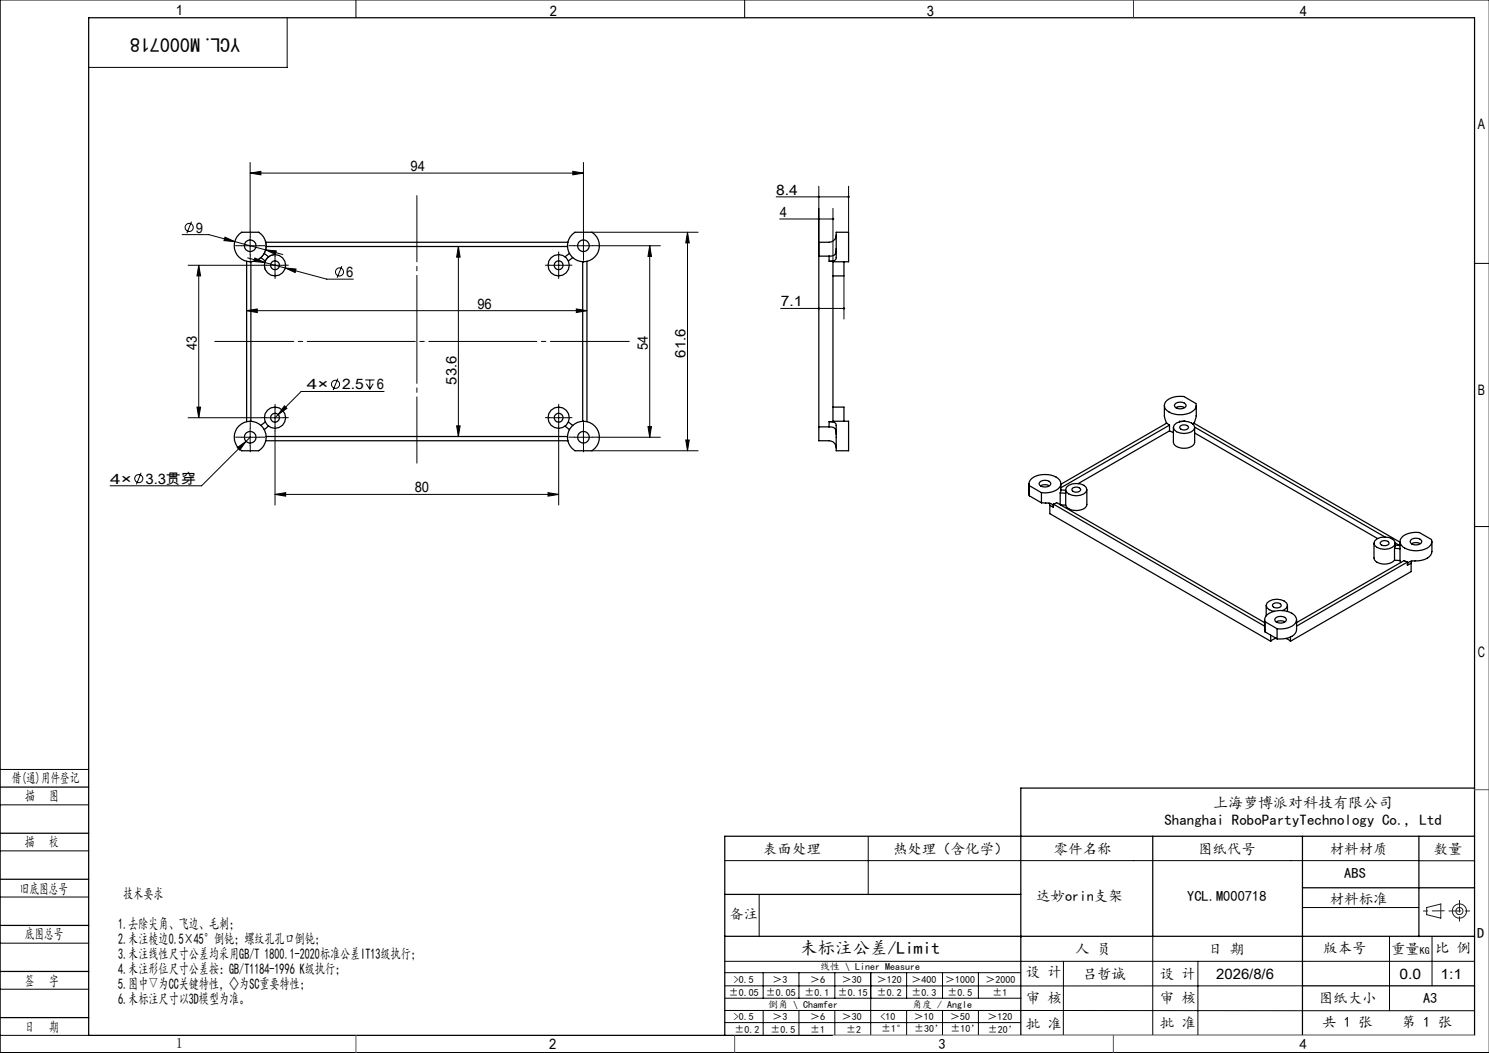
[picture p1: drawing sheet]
<svg xmlns="http://www.w3.org/2000/svg" width="420mm" height="297mm" viewBox="0 0 420 297" stroke-linecap="round" stroke-linejoin="round" font-family="sans-serif">
<g fill="none" stroke="#000" stroke-width=".28">
<path d="M100.4 0v5M210 0v5M420 0h-419.9v297h419.9M81 5v14h-56M70.6 48.8l3-.5v1zM70.6 45.8v19.4M70.6 48.8h94M161.6 48.3l3 .5-3 .5zM164.6 45.8v19.4M218.9 55.5h20.5M231 52.5v19.7M235 58.8v14.9"/>
<path d="M239.4 52.5v13M51.4 66.2h7.5l7.3 2M53.1 74.8h20.7M54 62.5l-1.3 3.3M56.1 74.8l.5 3h-1zM56.1 74.8v43M63.5 66.9l2.7 1.3-3-.3zM66.2 68.2l8.7 2.3M68.1 69.3h5M69.8 72.7l10.7 2.9M70.6 66.8v5M71.9 72.8l2.8 1.2-3.1-.2z"/>
<path d="M74.8 67.9a4.5 4.5 0 0 1-4.2 5.9M74.9 70.5l3 .3-.2 1zM74.9 70.5l4.9 1.3M75.1 74.8h5M77.6 71.8a3 3 0 0 0-2.6 4.5M77.6 72.3v5M80.5 75.6l3 .3-.2 1zM80.5 75.6l11.7 3.1h7.5M96.4 75.1l-1.3 3.2M129.3 69.5l.5 3h-1zM129.3 69.5v53.6M155.1 74.8h5"/>
<path d="M157.6 72.3v5M162.1 69.3h5M164.6 66.8v5M167 65.5h29.9M168.7 69.3h17.6M183.3 69.3l.5 3h-1zM183.3 69.3v54M193.9 65.5l.5 3h-1zM193.9 65.5v61.6M219.9 61.8h15.1M238.1 77.8v12.2M415.9 74.3h4.1"/>
<path d="M69.6 87.6l3-.5v1.1zM69.6 87.6h96M162.6 87.1l3 .5-3 .6zM220.2 87h17.9M53.1 117.8h20.7M55.6 114.8h1l-.5 3zM75.1 117.8h5M77.6 115.3v5M78.5 116.9l-.9 .9M80.2 114.5l.7 .7-2.4 1.7zM95.3 106.8l-1.3 3.2M103 107.2h2.6"/>
<path d="M103.3 108.2l1 1.6M104.3 107.2v2.6M105.3 108.2l-1 1.6M108.3 110.4h-23.4l-6.4 6.5M155.1 117.8h5M157.6 115.3v5M39.8 133.3l-1.3 3.3M66.9 126.3l2.5-1.8-1.8 2.5zM68.1 123.3h5M70.6 123.3l-13.7 13.7h-25.9M70.6 120.8v5M77.6 139.4l3-.4v.9z"/>
<path d="M77.6 121.6v20.8M77.6 139.4h80M128.8 120.1h1l-.5 3zM154.6 139l3 .4-3 .5zM157.6 121.6v20.8M162.1 123.3h5M164.6 120.8v5M167 127.1h29.9M168.7 123.3h17.6M182.8 120.3h1l-.5 3zM193.4 124.1h1l-.5 3zM415.9 148.5h4.1"/>
<path d="M0 217h25M0 227h25M0 240h25M244.9 236v16.3M0 253h25M204.4 242.7h195.8M214.1 252.4v11.8M367.4 256h32.8M400.2 242.8h15.7M0 266h25M0 279h25M204.4 271.1h211.5"/>
<path d="M204.4 278.1h163M204.4 274.4h83.5M215.3 274.4v7.1M225.4 274.4v7.1M235.5 274.4v7.1M245.6 274.4v17.6M255.7 274.4v7.1M265.9 274.4v7.1M276 274.4v7.1M300 271.1l-.1 21M325.2 264.1v27.9M337.9 271.1v20.9"/>
<path d="M391.9 264.1v21M403.9 264.1v14M0 292h25M204.4 285l211.5 .1M204.4 288.4h83.5M204.5 281.5h83.5M215.3 285v7M225.4 285v7M235.5 285v7M255.7 285v7M265.9 285v7M276 285v7"/>
<path d="M287.9 292h128"/>
<circle cx="53.4" cy="64.2" r="1.15"/>
<circle cx="95.8" cy="76.7" r="1.14"/>
<circle cx="94.6" cy="108.4" r="1.15"/>
<circle cx="39.1" cy="135" r="1.15"/>
</g>
<g fill="none" stroke="#191924" stroke-width=".28">
<path d="M402.4 256l4-1v4l-4-1z"/>
<circle cx="411.7" cy="257" r="1"/>
<circle cx="411.7" cy="257" r="2"/>
</g>
<path d="M117.6 55.2v75.4" fill="none" stroke="#000" stroke-width=".28" stroke-dasharray="30.5 1.3 1.3 1.3" stroke-dashoffset="11.8"/>
<path d="M177.5 96.3h-116.9" fill="none" stroke="#000" stroke-width=".28" stroke-dasharray="30.5 1.3 1.3 1.3" stroke-dashoffset="8.2"/>
<g fill="none" stroke="#000" stroke-width=".28" stroke-dasharray="30.5 1.3 1.3 1.3">
<path d="M68.1 69.3h-1.7M70.6 66.8v-1.6M70.6 71.8v1.7M73.1 69.3h1.6M75.1 74.8h-1.3M77.6 72.3v-1.2M77.6 77.3v1.3M80.1 74.8h1.2M155.1 74.8h-1.3M157.6 72.3v-1.2M157.6 77.3v1.3M160.1 74.8h1.2"/>
<path d="M162.1 69.3h-1.7M164.6 66.8v-1.6M164.6 71.8v1.7M167.1 69.3h1.6M75.1 117.8h-1.3M77.6 115.3v-1.2M80.1 117.8h1.2M155.1 117.8h-1.3M157.6 115.3v-1.2M160.1 117.8h1.2M68.1 123.3h-1.7M70.6 120.8v-1.6"/>
<path d="M70.6 125.8v1.7M73.1 123.3h1.6M77.6 120.3v1.3M157.6 120.3v1.3M162.1 123.3h-1.7M164.6 120.8v-1.6M164.6 125.8v1.7M167.1 123.3h1.6"/>
</g>
<g fill="none" stroke="#000" stroke-width=".35">
<path d="M25 5h390.9v287h-390.9zM67.4 66.1l.8-.6h4.8a4.5 4.5 0 0 1 1.2 6.5 4.5 4.5 0 0 1-6.5 .7 4.5 4.5 0 0 1-.3-6.6zM69.6 73.7v45.2M70.8 73.8v45M73.6 72.7l1.2 .9M74.5 71.5l1.2 .9M75 68.3h85.2M75.1 69.5h85M160.6 71.5l-1.2 .9M161.4 66.1l.8-.6h4.8a4.5 4.5 0 0 1 1.2 6.5 4.5 4.5 0 0 1-6.5 .7 4.5 4.5 0 0 1-.3-6.6zM161.5 72.7l-1.2 .9M164.4 73.8v45"/>
<path d="M165.6 73.7v45.2M231 72.2h2.9M231 72.2v48.2M233.9 72.2v1.5h1v45.2h-1v1.5M234 73.7l1.1-.1a.92 .92 0 0 0 .8-.9v-7.2h3.5v8.3h-4.5M235.9 66.3a2.01 2.01 0 0 1-2 2h-2.9v3.9M235.9 70.1a1.65 1.65 0 0 1-.4 1.7 1.65 1.65 0 0 1-1.6 .4M238.1 73.8v4h-3.2M74.8 119l-1.2 1M160.3 119l1.2 1M234.9 118.8h4.5v8.3h-3.5v-5.6a2.29 2.29 0 0 0-.5-2.3l-1.4-.3M234.9 114.8h3.2v4"/>
<path d="M328.4 114.4v3l.6 2M329.2 112.9a6.4 6.4 0 0 1 4.7-1.1l3.4 2a2.32 2.32 0 0 1-1.9 2.8 6.4 6.4 0 0 1-6.6-1.2 1.79 1.79 0 0 1 .4-2.5zM329.9 119.9l-.8-.6-29.9 17.3M329.9 119.9l-30.7 17.7M329.9 119.9v1.6M331.2 119.9a4.2 4.2 0 0 1 5.6 0l.2 .6a2.62 2.62 0 0 1-3 1.8 2.62 2.62 0 0 1-3-1.8zM331.4 114a2.04 2.04 0 0 1 3.2 .4 1.92 1.92 0 0 1-3.3 0zM332.7 118.8h1.5M332.7 118.8v.2M334.1 114.9a2.48 2.48 0 0 0-2.4 .1M336.4 119.6l.3-.3 58.2 33.6M337.4 114.4v3l-.6 2"/>
<path d="M67.4 120.2a4.5 4.5 0 0 1 6.7 .3 4.5 4.5 0 0 1-1.1 6.6h-4.8a4.5 4.5 0 0 1-.8-6.9zM75 124.3h85.2M75.1 123.1h85M75.7 120.2l-1.2 1M159.4 120.2l1.2 1M161.4 120.2a4.5 4.5 0 0 1 6.7 .3 4.5 4.5 0 0 1-1.1 6.6h-4.8a4.5 4.5 0 0 1-.8-6.9zM231 120.4v3.9h2.9a1.98 1.98 0 0 1 2 2M231 120.4h2.9M233.9 120.4a1.66 1.66 0 0 1 2 2.2M290.2 136.4v2.9M290.3 139.3v.5M290.3 137a2.31 2.31 0 0 1 1.9-2.7 6.4 6.4 0 0 1 6.7 1.1 1.88 1.88 0 0 1-1 2.9l-1.4 .5-2.7 .2"/>
<path d="M290.3 137v2.8M290.3 137l3.5 2M290.3 139.8l3.5 2M293.2 136.1a2.04 2.04 0 0 1 3.2 .3 1.92 1.92 0 0 1-3.3 0zM293.8 139v2.8M295.9 137a2.55 2.55 0 0 0-2.4 0M299 139v3.3M299 139l1.6 .1M299.2 136.4v2.2l-.2 .4M299.2 138.2l1.4 .1M300.6 138.1v.8M300.6 138.9v3.6"/>
<path d="M300.8 137.4a4.2 4.2 0 0 1 5.6 0l.2 .7a2.64 2.64 0 0 1-3 1.7 2.71 2.71 0 0 1-3-1.7zM302.4 137.8a1.53 1.53 0 0 1 2.4 .3 1.46 1.46 0 0 1-2.5 0zM306.6 138.1v4.2a2.92 2.92 0 0 1-3.5 1.7 2.47 2.47 0 0 1-2.5-1.5M329.9 121.5l1.1 .5M329.9 121.5l-25.8 14.9M331 120.5v4.2a2.69 2.69 0 0 0 3.2 1.7 2.47 2.47 0 0 0 2.8-1.7v-4.2M332.8 120.3a1.59 1.59 0 0 1 2.4 .2 1.43 1.43 0 0 1-2.5 0zM337 122.1l51.6 29.8M337 120.5l53.7 31M293.8 141.8l2.7 .3 .5 .3 .1 .6M295.9 141.9l.2 .6M296.1 142.5v2.4l62.3 36"/>
<path d="M297.1 142.2l1-.4 58.6 33.8M297.1 142.2v.9l-1-.6M297.1 142.2l59.6 34.4M299.1 142.4l1.5 .1M387.6 153.2v4.2a2.73 2.73 0 0 0 3.2 1.7l1.3-.2 1.2-.9M387.8 152.5a4.2 4.2 0 0 1 5.5 0l.3 .7a2.71 2.71 0 0 1-3 1.7 2.71 2.71 0 0 1-3-1.7zM389.4 152.9a1.52 1.52 0 0 1 2.4 .3 1.46 1.46 0 0 1-2.5 0zM393.3 158l1.6 .1M393.3 154.7v3.3M393.3 154.7l1.6 .1M393.5 153.1l1.3 .8M393.6 153.2l-.3 1.5"/>
<path d="M393.6 153.8l1.3 .1M394.9 158.1l.2 .6M394.9 152.7v5.4M395.6 151.3l2.1-.9 2.7-.2 3.4 2a2.31 2.31 0 0 1-1.9 2.7 6.3 6.3 0 0 1-6.6-1.2 1.69 1.69 0 0 1 .3-2.4zM397 158.5l-.9-.4-30.4 17.5M397 158.5l-31.3 18.1M397 158.5v1l1-.6M397.9 152.4a2.04 2.04 0 0 1 3.1 .3 1.89 1.89 0 0 1-3.2 0zM398 158.9v2.3l-34 19.7M398.2 158.3l-.2 .6M400.5 153.3a2.48 2.48 0 0 0-2.3 0M403.9 152.7v2.9a3.2 3.2 0 0 1-2.9 2.4l-3 .3-.6 .3-.4 .7"/>
<path d="M356.7 174.8v2.9M356.7 177.7l.1 .5M356.8 175.4a2.25 2.25 0 0 1 1.9-2.8 6.4 6.4 0 0 1 6.7 1.2 1.89 1.89 0 0 1-1 2.8l-1.5 .6-2.7 .1M356.8 175.4l3.4 1.9M356.8 175.4v2.8M356.8 178.2l3.4 2M357.2 170.7v3M358.4 179.1v1.8M359 170.5a1.58 1.58 0 0 1 2.4 .2 1.4 1.4 0 0 1-2.5 0zM359.7 174.4a2.04 2.04 0 0 1 3.2 .4 1.92 1.92 0 0 1-3.3 0zM360.2 177.3v2.9M361.6 172.2l1.3-.8 .2-.7a2.71 2.71 0 0 0-2.9-1.7 2.71 2.71 0 0 0-3 1.7 2.31 2.31 0 0 0 2.2 1.7"/>
<path d="M362.4 175.3a2.7 2.7 0 0 0-2.4 .1M363.1 170.7v1.8M364 179.7v1.2M365.7 174.8v2.9a2.59 2.59 0 0 1-2.4 2.2l-1.3 .3h-1.8M359.9 180l-1.5 .9M362.7 180.1l1.3 .8M0 222h25M0 235h25M325.2 235.9v28.2M367.4 235.9v56.1M400.2 235.9v28.3M415.9 235.9h-211.5v56.1"/>
<path d="M415.9 222.3h-128v69.7M0 248h25M204.4 252.3h83.5M367.4 250.4h48.5M0 261h25M0 274h25M204.4 264.1h211.5M367.4 278.1h48.5M0 287h25"/>
<circle cx="70.6" cy="69.3" r="1.66"/>
<circle cx="77.6" cy="74.8" r="3"/>
<circle cx="77.6" cy="74.8" r="1.25"/>
<circle cx="157.6" cy="74.8" r="3"/>
<circle cx="157.6" cy="74.8" r="1.24"/>
<circle cx="164.6" cy="69.3" r="1.65"/>
<circle cx="77.6" cy="117.8" r="3"/>
<circle cx="77.6" cy="117.8" r="1.26"/>
<circle cx="157.6" cy="117.8" r="3"/>
<circle cx="157.6" cy="117.8" r="1.25"/>
<circle cx="70.6" cy="123.3" r="1.66"/>
<circle cx="164.6" cy="123.3" r="1.65"/>
</g>
<path d="M407.4 256.9l-5.9 .1M408.7 256.9h6M411.7 253.9v6" fill="none" stroke="#191924" stroke-width=".28" stroke-dasharray="6.3 1.3 1.3 1.3" stroke-dashoffset="3"/>
<path d="M235 292h180.9" fill="none" stroke="#c0c0c0" stroke-width=".28"/>
<path d="M319.7 0v5M415.9 222.7h4.1M100.4 292v5M207.2 292v5M314 292v5" fill="none" stroke="#00f" stroke-width=".28"/>
<path d="M406.4 255h.1" fill="none" stroke="#0ff" stroke-width=".28"/>
<g fill="#000">
<path d="M129.3 69.5l.5 3h-1zM128.8 120.1h1l-.5 3zM183.3 69.3l.5 3h-1zM182.8 120.3h1l-.5 3zM193.9 65.5l.5 3h-1zM193.4 124.1h1l-.5 3z"/>
<path d="M69.6 87.6l3-.5v1.1zM162.6 87.1l3 .5-3 .6zM70.6 48.8l3-.5v1zM161.6 48.3l3 .5-3 .5zM74.9 70.5l2.8 1.3 .2-1zM63.5 66.9l-.3 1 3 .3zM71.9 72.8l-.3 1 3.1 .2zM80.5 75.6l2.8 1.3 .2-1zM80.2 114.5l-1.7 2.4 2.4-1.7zM66.9 126.3l.7 .7 1.8-2.5z"/>
<path d="M55.6 114.8h1l-.5 3zM56.1 74.8l.5 3h-1z"/>
<path d="M154.6 139l3 .4-3 .5zM77.6 139.4l3-.4v.9zM234.7 61.5a.34 .34 0 0 0 .1 .6 .34 .34 0 0 0 .5-.3h-.3h.3l-.2-.3zM230.8 61.5l-.2 .3h.4h-.4a.34 .34 0 0 0 .5 .3 .34 .34 0 0 0 .2-.5 .34 .34 0 0 0-.5-.1zM239.1 55.3v.5l.5-.1 .1-.2h-.3h.3l-.1-.2zM230.7 55.3l-.1 .2h.4h-.4a.33 .33 0 0 0 .5 .3 .33 .33 0 0 0 .1-.5 .33 .33 0 0 0-.5 0zM237.8 86.7a.34 .34 0 0 0 .1 .6 .34 .34 0 0 0 .5-.3h-.3h.3l-.2-.3zM230.8 86.7l-.2 .3h.4h-.4a.34 .34 0 0 0 .5 .3 .34 .34 0 0 0 .2-.5 .34 .34 0 0 0-.5-.1z"/>
</g>
<text font-size="5.6" x="67.7" y="10.6" transform="rotate(-180 67.7 10.6)">YCL.M000718</text>
<text font-size="4.9" x="225.7" y="269">未标注公差/Limit</text>
<g font-size="4.2">
<text x="342.2" y="227.9">上海萝博派对科技有限公司</text>
<text x="328.5" y="232.8">Shanghai RoboPartyTechnology Co., Ltd</text>
<text x="34.8" y="253.7">技术要求</text>
<text x="33.4" y="262.1">1.去除尖角、飞边、毛刺；</text>
<text x="33.4" y="266.4">2.未注棱边0.5×45°倒钝；螺纹孔孔口倒钝；</text>
<text x="33.4" y="270.6">3.未注线性尺寸公差均采用GB/T 1800.1-2020标准公差IT13级执行；</text>
<text x="33.4" y="274.8">4.未注形位尺寸公差按：GB/T1184-1996 K级执行；</text>
<text x="33.4" y="279.1">5.图中▽为CC关键特性，◇为SC重要特性；</text>
<text x="33.4" y="283.3">6.未标注尺寸以3D模型为准。</text>
</g>
<g font-size="4.1">
<text x="49.6" y="4.3">1</text>
<text x="155.1" y="4.6">2</text>
<text x="261.4" y="4.6">3</text>
<text x="366.6" y="4.6">4</text>
<text x="416.9" y="36.3">A</text>
<text x="115.8" y="48.2">94</text>
<text x="219" y="54.9">8.4</text>
<text x="55.3" y="65.6">9</text>
<text x="219.9" y="61.2">4</text>
<text x="97.7" y="78.1">6</text>
<text x="134.7" y="87">96</text>
<text x="220.2" y="86.4">7.1</text>
<text x="55.5" y="98.8" transform="rotate(-90 55.5 98.8)">43</text>
<text x="182.7" y="98.8" transform="rotate(-90 182.7 98.8)">54</text>
<text x="193.4" y="100.9" transform="rotate(-90 193.4 100.9)">61.6</text>
<text x="86.6" y="109.8">4×</text>
<text x="96.5" y="109.8">2.5</text>
<text x="106.3" y="109.8">6</text>
<text x="128.7" y="108.5" transform="rotate(-90 128.7 108.5)">53.6</text>
<text x="416.9" y="111.3">B</text>
<text x="31.1" y="136.4">4×</text>
<text x="41" y="136.4">3.3贯穿</text>
<text x="117" y="138.9">80</text>
<text x="416.9" y="185.3">C</text>
<text x="3.3" y="220.9">借(通)用件登记</text>
<text x="7.1" y="226">描</text>
<text x="13.9" y="226">图</text>
<text x="7" y="238.9">描</text>
<text x="13.8" y="238.9">校</text>
<text x="215.3" y="240.8">表面处理</text>
<text x="251.9" y="240.8">热处理（含化学）</text>
<text x="297.3" y="240.8">零件名称</text>
<text x="337.9" y="240.8">图纸代号</text>
<text x="375.1" y="240.8">材料材质</text>
<text x="404.4" y="240.8">数量</text>
<text x="379.2" y="247.6">ABS</text>
<text x="5.6" y="252">旧底图总号</text>
<text x="292.3" y="254.2">达妙orin支架</text>
<text x="334.9" y="254.2">YCL.M000718</text>
<text x="375.1" y="254.9">材料标准</text>
<text x="205.7" y="259.3">备注</text>
<text x="7" y="265">底图总号</text>
<text x="303.3" y="269">人 员</text>
<text x="340.8" y="269">日 期</text>
<text x="373.2" y="268.7">版本号</text>
<text x="392.4" y="269">重量</text>
<text x="404.8" y="268.7">比 例</text>
<text x="416.7" y="264.6">D</text>
<text x="289.3" y="275.5">设 计</text>
<text x="7" y="278">签</text>
<text x="13.8" y="278">字</text>
<text x="305.4" y="276">吕哲诚</text>
<text x="327.2" y="276">设 计</text>
<text x="343.1" y="276">2026/8/6</text>
<text x="394.8" y="276">0.0</text>
<text x="406.3" y="276">1:1</text>
<text x="289.3" y="283">审 核</text>
<text x="327.2" y="282.9">审 核</text>
<text x="372" y="283">图纸大小</text>
<text x="401.4" y="283">A3</text>
<text x="7" y="291">日</text>
<text x="13.8" y="291">期</text>
<text x="289.3" y="290.1">批 准</text>
<text x="327.2" y="290">批 准</text>
<text x="373" y="289.8">共 1 张</text>
<text x="395.4" y="289.8">第 1 张</text>
<text x="49.6" y="295.6">1</text>
<text x="154.9" y="296">2</text>
<text x="264.7" y="296">3</text>
<text x="366.6" y="296">4</text>
</g>
<g font-size="2.8">
<text x="400.5" y="269">KG</text>
<text x="231.3" y="273.6">线性 \ Liner Measure</text>
<text x="205.6" y="280.8">±0.05</text>
<text x="207" y="277.2">&gt;0.5</text>
<text x="216" y="280.8">±0.05</text>
<text x="217.9" y="277.2">＞3</text>
<text x="227" y="280.8">±0.1</text>
<text x="228.5" y="277.2">＞6</text>
<text x="236.3" y="280.8">±0.15</text>
<text x="237.5" y="277.2">＞30</text>
<text x="247.4" y="277.2">＞120</text>
<text x="247.4" y="280.8">±0.2</text>
<text x="257.1" y="277.2">＞400</text>
<text x="257.1" y="280.8">±0.3</text>
<text x="266.6" y="277.2">＞1000</text>
<text x="267.3" y="280.8">±0.5</text>
<text x="278" y="277.2">＞2000</text>
<text x="279.9" y="280.8">±1</text>
<text x="207" y="287.8">&gt;0.5</text>
<text x="216.6" y="284.3">倒角 \ Chamfer</text>
<text x="217.9" y="287.8">＞3</text>
<text x="228.5" y="287.8">＞6</text>
<text x="237.5" y="287.8">＞30</text>
<text x="248.4" y="287.8">&lt;10</text>
<text x="257.3" y="284.3">角度 / Angle</text>
<text x="257.8" y="287.8">＞10</text>
<text x="268" y="287.8">＞50</text>
<text x="278.5" y="287.8">＞120</text>
<text x="207.1" y="291.3">±0.2</text>
<text x="217.3" y="291.3">±0.5</text>
<text x="228.5" y="291.3">±1</text>
<text x="238.7" y="291.3">±2</text>
<text x="248.6" y="291.1">±1°</text>
<text x="257.8" y="291.1">±30’</text>
<text x="268.1" y="291.1">±10’</text>
<text x="278.6" y="291.2">±20’</text>
</g>
</svg>
